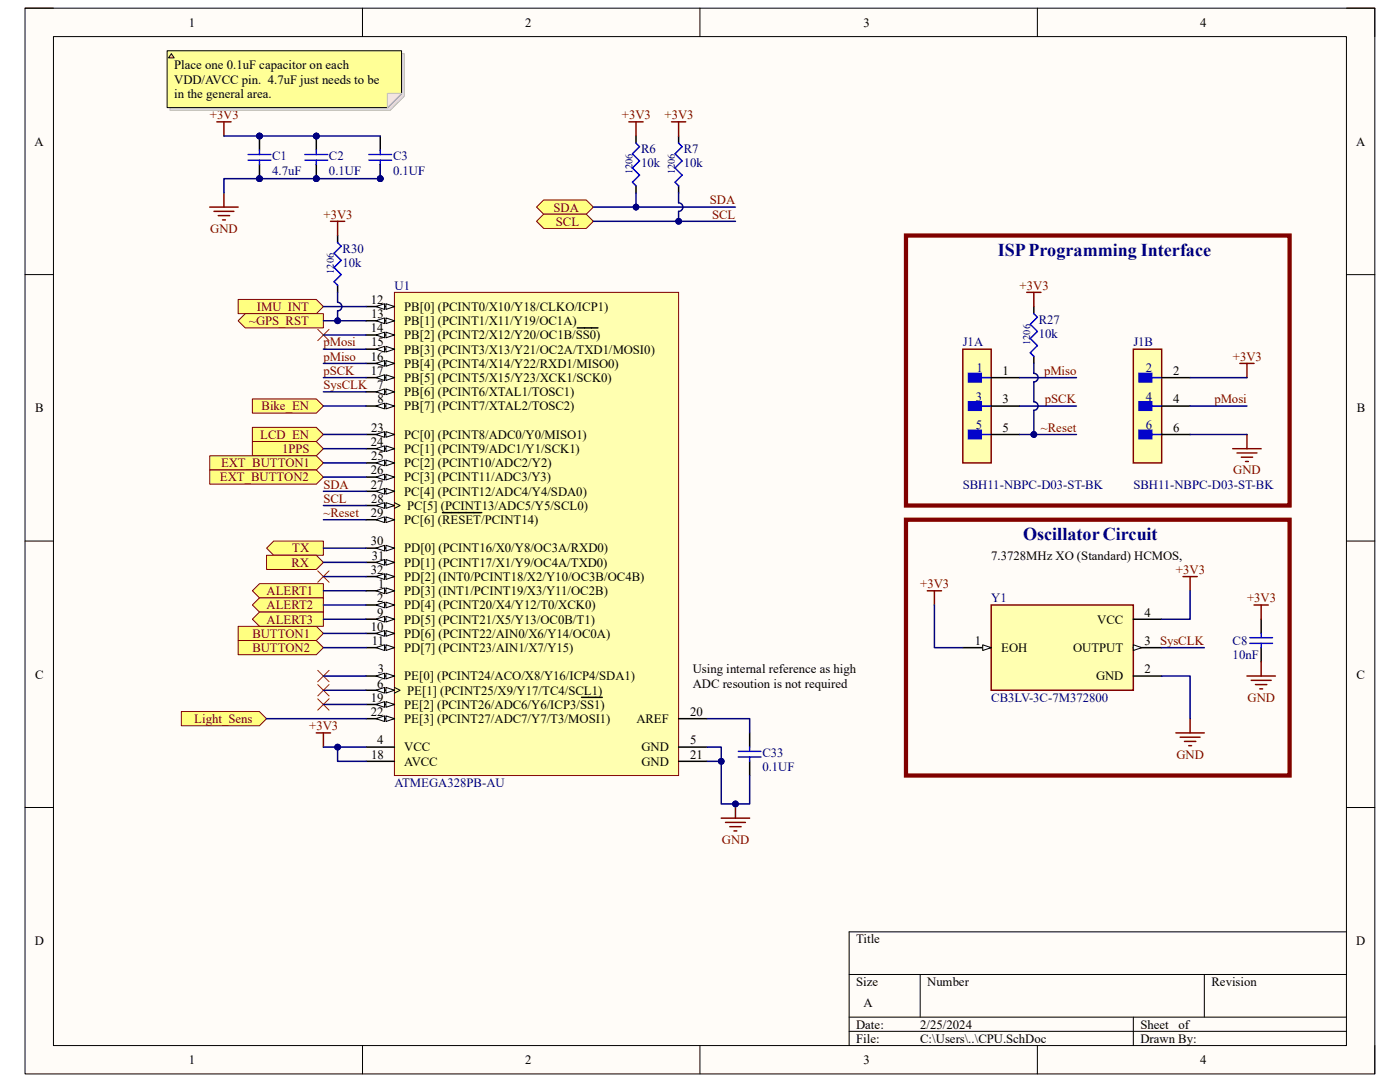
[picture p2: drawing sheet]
<svg xmlns="http://www.w3.org/2000/svg" width="279mm" height="216mm" viewBox="0 0 279 216" stroke-linecap="round" stroke-linejoin="round" font-family="sans-serif">
<path d="M5 1.6h269.4v212.7h-269.4z" fill-rule="evenodd" fill="#fffcf8"/>
<path d="M5 1.6h269.4v212.7h-269.4z" fill="none" stroke="#000" stroke-width=".2"/>
<path d="M10.7 7.3h258v201.3h-258z" fill-rule="evenodd" fill="#fffcf8"/>
<g fill="none" stroke="#000" stroke-width=".2">
<path d="M5 1.6h5.7M10.7 7.3h258v201.3h-258zM72.3 1.6v5.7M139.7 1.6v5.7M207 1.6v5.7M268.7 1.6h5.7v5.7M5 54.8h5.7M268.7 54.8h5.7M5 108h5.7M268.7 108h5.7M5 161.1h5.7M268.7 161.1h5.7"/>
<path d="M169.5 194.4h99.2M183.6 194.4v8.6M240.3 194.4v8.6M268.7 185.9h-99.2v22.7M72.3 208.6v5.7M139.7 208.6v5.7M169.5 203h99.2M169.5 205.8h99.2M207 208.6v5.7M226.2 203v5.6M274.4 208.6v5.7"/>
</g>
<path d="M43.3 24.3h2.8M44.7 24.3v2.8" fill="none" stroke="#800000" stroke-width=".3"/>
<circle cx="63.1" cy="35.7" r=".57" fill="#000080"/>
<circle cx="63.1" cy="35.7" r=".57" fill="none" stroke="#000080" stroke-width=".2"/>
<circle cx="63.1" cy="27.1" r=".57" fill="#000080"/>
<circle cx="63.1" cy="27.1" r=".57" fill="none" stroke="#000080" stroke-width=".2"/>
<path d="M63.1 32.8v2.9" fill="none" stroke="#000" stroke-width=".3"/>
<circle cx="63.1" cy="35.7" r=".57" fill="#000080"/>
<circle cx="63.1" cy="35.7" r=".57" fill="none" stroke="#000080" stroke-width=".2"/>
<path d="M63.1 27.1v2.9" fill="none" stroke="#000" stroke-width=".3"/>
<circle cx="63.1" cy="27.1" r=".57" fill="#000080"/>
<circle cx="63.1" cy="27.1" r=".57" fill="none" stroke="#000080" stroke-width=".2"/>
<path d="M60.9 32h4.5M60.9 30.8h4.5M63.1 30v.8M63.1 32v.8" fill="none" stroke="#0719ff" stroke-width=".3"/>
<circle cx="75.9" cy="35.7" r=".57" fill="#000080"/>
<circle cx="75.9" cy="35.7" r=".57" fill="none" stroke="#000080" stroke-width=".2"/>
<path d="M75.9 32.8v2.9" fill="none" stroke="#000" stroke-width=".3"/>
<circle cx="75.9" cy="35.7" r=".57" fill="#000080"/>
<circle cx="75.9" cy="35.7" r=".57" fill="none" stroke="#000080" stroke-width=".2"/>
<path d="M75.9 27.1v2.9" fill="none" stroke="#000" stroke-width=".3"/>
<path d="M73.6 32h4.6M73.6 30.8h4.6M75.9 30v.8M75.9 32v.8" fill="none" stroke="#0719ff" stroke-width=".3"/>
<circle cx="51.8" cy="35.7" r=".57" fill="#000080"/>
<circle cx="51.8" cy="35.7" r=".57" fill="none" stroke="#000080" stroke-width=".2"/>
<circle cx="51.8" cy="27.1" r=".57" fill="#000080"/>
<circle cx="51.8" cy="27.1" r=".57" fill="none" stroke="#000080" stroke-width=".2"/>
<path d="M51.8 32.8v2.9" fill="none" stroke="#000" stroke-width=".3"/>
<circle cx="51.8" cy="35.7" r=".57" fill="#000080"/>
<circle cx="51.8" cy="35.7" r=".57" fill="none" stroke="#000080" stroke-width=".2"/>
<path d="M51.8 27.1v2.9" fill="none" stroke="#000" stroke-width=".3"/>
<circle cx="51.8" cy="27.1" r=".57" fill="#000080"/>
<circle cx="51.8" cy="27.1" r=".57" fill="none" stroke="#000080" stroke-width=".2"/>
<path d="M49.5 32h4.5M49.5 30.8h4.5M51.8 30v.8M51.8 32v.8" fill="none" stroke="#0719ff" stroke-width=".3"/>
<path d="M44.7 38.5v2.8M41.9 41.3h5.6M42.7 42.2h4M43.6 43h2.2M44.4 43.9h.6" fill="none" stroke="#800000" stroke-width=".3"/>
<path d="M192.2 69.7h5.6v22.7h-5.6z" fill-rule="evenodd" fill="#ffffb0"/>
<path d="M192.2 69.7h5.6v22.7h-5.6z" fill="none" stroke="#800000" stroke-width=".3"/>
<path d="M193.3 74.5h2.5v1.7h-2.5z" fill-rule="evenodd" fill="#00f"/>
<path d="M193.3 74.5h2.5v1.7h-2.5zM195.8 75.4h2" fill="none" stroke="#00f" stroke-width=".3"/>
<path d="M193.3 80.2h2.5v1.7h-2.5z" fill-rule="evenodd" fill="#00f"/>
<path d="M193.3 80.2h2.5v1.7h-2.5zM195.8 81h2" fill="none" stroke="#00f" stroke-width=".3"/>
<path d="M193.3 85.8h2.5v1.7h-2.5z" fill-rule="evenodd" fill="#00f"/>
<path d="M193.3 85.8h2.5v1.7h-2.5zM195.8 86.7h2" fill="none" stroke="#00f" stroke-width=".3"/>
<path d="M197.8 75.4h5.7M197.8 81h5.7M197.8 86.7h5.7" fill="none" stroke="#000" stroke-width=".3"/>
<path d="M226.2 69.7h5.6v22.7h-5.6z" fill-rule="evenodd" fill="#ffffb0"/>
<path d="M226.2 69.7h5.6v22.7h-5.6z" fill="none" stroke="#800000" stroke-width=".3"/>
<path d="M227.3 74.5h2.6v1.7h-2.6z" fill-rule="evenodd" fill="#00f"/>
<path d="M227.3 74.5h2.6v1.7h-2.6zM229.9 75.4h1.9" fill="none" stroke="#00f" stroke-width=".3"/>
<path d="M227.3 80.2h2.6v1.7h-2.6z" fill-rule="evenodd" fill="#00f"/>
<path d="M227.3 80.2h2.6v1.7h-2.6zM229.9 81h1.9" fill="none" stroke="#00f" stroke-width=".3"/>
<path d="M227.3 85.8h2.6v1.7h-2.6z" fill-rule="evenodd" fill="#00f"/>
<path d="M227.3 85.8h2.6v1.7h-2.6zM229.9 86.7h1.9" fill="none" stroke="#00f" stroke-width=".3"/>
<path d="M231.8 75.4h5.7M231.8 81h5.7M231.8 86.7h5.7" fill="none" stroke="#000" stroke-width=".3"/>
<g fill="none" stroke="#800000" stroke-width=".3">
<path d="M247.4 72.5h2.9M248.9 72.5v2.9M246 89.5h5.7M246.9 90.4h3.9M247.7 91.2h2.3M248.6 92.1h.5M248.9 86.7v2.8M236.1 115.1h2.8M237.5 115.1v2.8M63.1 146.2h2.9M64.5 146.2v2.9M234.7 146.2h5.6"/>
<path d="M235.5 147.1h4M236.4 147.9h2.3M237.2 148.8h.6M237.5 143.4v2.8"/>
</g>
<path d="M180.8 47h76.6v53.9h-76.6zM180.8 103.7h76.6v51h-76.6z" fill="none" stroke="#800000" stroke-width=".85"/>
<path d="M197.8 120.7h28.4v17h-28.4z" fill-rule="evenodd" fill="#ffffb0"/>
<path d="M197.8 120.7h28.4v17h-28.4z" fill="none" stroke="#800000" stroke-width=".3"/>
<path d="M192.2 129.2h5.6" fill="none" stroke="#000" stroke-width=".3"/>
<path d="M196.1 128.7l1.7 .5-1.7 .6z" fill="#f8fcff"/>
<path d="M196.1 128.7l1.7 .5-1.7 .6z" fill="none" stroke="#000" stroke-width=".2"/>
<path d="M226.2 123.6h5.6M226.2 129.2h5.6" fill="none" stroke="#000" stroke-width=".3"/>
<path d="M226.2 128.7l1.7 .5-1.7 .6z" fill="#f8fcff"/>
<path d="M226.2 128.7l1.7 .5-1.7 .6z" fill="none" stroke="#000" stroke-width=".2"/>
<path d="M226.2 134.9h5.6M251.7 123.6v2.8M251.7 129.2v2.9" fill="none" stroke="#000" stroke-width=".3"/>
<path d="M185.1 117.9h2.8M186.5 117.9v2.8M248.9 134.9h5.6M249.7 135.8h4M250.3 120.7h2.8M250.6 136.6h2.2M251.4 137.5h.6M251.7 120.7v2.9M251.7 132.1v2.8" fill="none" stroke="#800000" stroke-width=".3"/>
<path d="M249.4 128.4h4.6M249.4 127.2h4.6M251.7 126.4v.8M251.7 128.4v.8" fill="none" stroke="#0719ff" stroke-width=".3"/>
<path d="M78.7 58.3h56.7v96.4h-56.7z" fill-rule="evenodd" fill="#ffffb0"/>
<path d="M78.7 58.3h56.7v96.4h-56.7z" fill="none" stroke="#800000" stroke-width=".2"/>
<path d="M73 61.2h5.7M73.1 151.9h5.6M135.4 143.4h5.7M135.4 151.9h5.7M135.4 149.1h5.7" fill="none" stroke="#000" stroke-width=".3"/>
<path d="M77 60.6l1.7 .6-1.7 .5z" fill="#f8fcff"/>
<path d="M77 60.6l1.7 .6-1.7 .5z" fill="none" stroke="#000" stroke-width=".2"/>
<path d="M75 61.2l1.7-.6v1.1z" fill="#f8fcff"/>
<path d="M75 61.2l1.7-.6v1.1z" fill="none" stroke="#000" stroke-width=".2"/>
<path d="M73 64h5.7" fill="none" stroke="#000" stroke-width=".3"/>
<path d="M77 63.4l1.7 .6-1.7 .6z" fill="#f8fcff"/>
<path d="M77 63.4l1.7 .6-1.7 .6z" fill="none" stroke="#000" stroke-width=".2"/>
<path d="M75 64l1.7-.6v1.2z" fill="#f8fcff"/>
<path d="M75 64l1.7-.6v1.2z" fill="none" stroke="#000" stroke-width=".2"/>
<path d="M73 66.8h5.7" fill="none" stroke="#000" stroke-width=".3"/>
<path d="M77 66.3l1.7 .5-1.7 .6z" fill="#f8fcff"/>
<path d="M77 66.3l1.7 .5-1.7 .6z" fill="none" stroke="#000" stroke-width=".2"/>
<path d="M75 66.8l1.7-.5v1.1z" fill="#f8fcff"/>
<path d="M75 66.8l1.7-.5v1.1z" fill="none" stroke="#000" stroke-width=".2"/>
<path d="M73 69.7h5.7M115.2 65.4h4.1" fill="none" stroke="#000" stroke-width=".3"/>
<path d="M77 69.1l1.7 .6-1.7 .5z" fill="#f8fcff"/>
<path d="M77 69.1l1.7 .6-1.7 .5z" fill="none" stroke="#000" stroke-width=".2"/>
<path d="M75 69.7l1.7-.6v1.1z" fill="#f8fcff"/>
<path d="M75 69.7l1.7-.6v1.1z" fill="none" stroke="#000" stroke-width=".2"/>
<path d="M73 72.5h5.7" fill="none" stroke="#000" stroke-width=".3"/>
<path d="M77 71.9l1.7 .6-1.7 .6z" fill="#f8fcff"/>
<path d="M77 71.9l1.7 .6-1.7 .6z" fill="none" stroke="#000" stroke-width=".2"/>
<path d="M75 72.5l1.7-.6v1.2z" fill="#f8fcff"/>
<path d="M75 72.5l1.7-.6v1.2z" fill="none" stroke="#000" stroke-width=".2"/>
<path d="M73 75.4h5.7" fill="none" stroke="#000" stroke-width=".3"/>
<path d="M77 74.8l1.7 .6-1.7 .5z" fill="#f8fcff"/>
<path d="M77 74.8l1.7 .6-1.7 .5z" fill="none" stroke="#000" stroke-width=".2"/>
<path d="M75 75.4l1.7-.6v1.1z" fill="#f8fcff"/>
<path d="M75 75.4l1.7-.6v1.1z" fill="none" stroke="#000" stroke-width=".2"/>
<path d="M73 78.2h5.7" fill="none" stroke="#000" stroke-width=".3"/>
<path d="M77 77.6l1.7 .6-1.7 .6z" fill="#f8fcff"/>
<path d="M77 77.6l1.7 .6-1.7 .6z" fill="none" stroke="#000" stroke-width=".2"/>
<path d="M75 78.2l1.7-.6v1.2z" fill="#f8fcff"/>
<path d="M75 78.2l1.7-.6v1.2z" fill="none" stroke="#000" stroke-width=".2"/>
<path d="M73 81h5.7" fill="none" stroke="#000" stroke-width=".3"/>
<path d="M77 80.5l1.7 .5-1.7 .6z" fill="#f8fcff"/>
<path d="M77 80.5l1.7 .5-1.7 .6z" fill="none" stroke="#000" stroke-width=".2"/>
<path d="M75 81l1.7-.5v1.1z" fill="#f8fcff"/>
<path d="M75 81l1.7-.5v1.1z" fill="none" stroke="#000" stroke-width=".2"/>
<path d="M73.1 86.7h5.6" fill="none" stroke="#000" stroke-width=".3"/>
<path d="M77 86.1l1.7 .6-1.7 .6z" fill="#f8fcff"/>
<path d="M77 86.1l1.7 .6-1.7 .6z" fill="none" stroke="#000" stroke-width=".2"/>
<path d="M75 86.7l1.7-.6v1.2z" fill="#f8fcff"/>
<path d="M75 86.7l1.7-.6v1.2z" fill="none" stroke="#000" stroke-width=".2"/>
<path d="M73.1 89.5h5.6" fill="none" stroke="#000" stroke-width=".3"/>
<path d="M77 89l1.7 .5-1.7 .6z" fill="#f8fcff"/>
<path d="M77 89l1.7 .5-1.7 .6z" fill="none" stroke="#000" stroke-width=".2"/>
<path d="M75 89.5l1.7-.5v1.1z" fill="#f8fcff"/>
<path d="M75 89.5l1.7-.5v1.1z" fill="none" stroke="#000" stroke-width=".2"/>
<path d="M73.1 92.4h5.6" fill="none" stroke="#000" stroke-width=".3"/>
<path d="M77 91.8l1.7 .6-1.7 .5z" fill="#f8fcff"/>
<path d="M77 91.8l1.7 .6-1.7 .5z" fill="none" stroke="#000" stroke-width=".2"/>
<path d="M75 92.4l1.7-.6v1.1z" fill="#f8fcff"/>
<path d="M75 92.4l1.7-.6v1.1z" fill="none" stroke="#000" stroke-width=".2"/>
<path d="M73.1 95.2h5.6" fill="none" stroke="#000" stroke-width=".3"/>
<path d="M77 94.6l1.7 .6-1.7 .6z" fill="#f8fcff"/>
<path d="M77 94.6l1.7 .6-1.7 .6z" fill="none" stroke="#000" stroke-width=".2"/>
<path d="M75 95.2l1.7-.6v1.2z" fill="#f8fcff"/>
<path d="M75 95.2l1.7-.6v1.2z" fill="none" stroke="#000" stroke-width=".2"/>
<path d="M73.1 98h5.6" fill="none" stroke="#000" stroke-width=".3"/>
<path d="M77 97.5l1.7 .5-1.7 .6z" fill="#f8fcff"/>
<path d="M77 97.5l1.7 .5-1.7 .6z" fill="none" stroke="#000" stroke-width=".2"/>
<path d="M75 98l1.7-.5v1.1z" fill="#f8fcff"/>
<path d="M75 98l1.7-.5v1.1z" fill="none" stroke="#000" stroke-width=".2"/>
<path d="M73.1 100.9h5.6" fill="none" stroke="#000" stroke-width=".3"/>
<path d="M77 100.3l1.7 .6-1.7 .5z" fill="#f8fcff"/>
<path d="M77 100.3l1.7 .6-1.7 .5z" fill="none" stroke="#000" stroke-width=".2"/>
<path d="M75 100.9l1.7-.6v1.1z" fill="#f8fcff"/>
<path d="M75 100.9l1.7-.6v1.1zM78.7 100.3l1.2 .6-1.2 .5" fill="none" stroke="#000" stroke-width=".2"/>
<path d="M73.1 103.7h5.6" fill="none" stroke="#000" stroke-width=".3"/>
<path d="M77 103.1l1.7 .6-1.7 .6z" fill="#f8fcff"/>
<path d="M77 103.1l1.7 .6-1.7 .6z" fill="none" stroke="#000" stroke-width=".2"/>
<path d="M75 103.7l1.7-.6v1.2z" fill="#f8fcff"/>
<path d="M75 103.7l1.7-.6v1.2z" fill="none" stroke="#000" stroke-width=".2"/>
<path d="M73.1 109.4h5.6M88.3 102.3h7.8" fill="none" stroke="#000" stroke-width=".3"/>
<path d="M77 108.8l1.7 .6-1.7 .5z" fill="#f8fcff"/>
<path d="M77 108.8l1.7 .6-1.7 .5z" fill="none" stroke="#000" stroke-width=".2"/>
<path d="M75 109.4l1.7-.6v1.1z" fill="#f8fcff"/>
<path d="M75 109.4l1.7-.6v1.1z" fill="none" stroke="#000" stroke-width=".2"/>
<path d="M73.1 112.2h5.6" fill="none" stroke="#000" stroke-width=".3"/>
<path d="M77 111.6l1.7 .6-1.7 .6z" fill="#f8fcff"/>
<path d="M77 111.6l1.7 .6-1.7 .6z" fill="none" stroke="#000" stroke-width=".2"/>
<path d="M75 112.2l1.7-.6v1.2z" fill="#f8fcff"/>
<path d="M75 112.2l1.7-.6v1.2z" fill="none" stroke="#000" stroke-width=".2"/>
<path d="M73.1 115.1h5.6" fill="none" stroke="#000" stroke-width=".3"/>
<path d="M77 114.5l1.7 .6-1.7 .5z" fill="#f8fcff"/>
<path d="M77 114.5l1.7 .6-1.7 .5z" fill="none" stroke="#000" stroke-width=".2"/>
<path d="M75 115.1l1.7-.6v1.1z" fill="#f8fcff"/>
<path d="M75 115.1l1.7-.6v1.1z" fill="none" stroke="#000" stroke-width=".2"/>
<path d="M73.1 117.9h5.6" fill="none" stroke="#000" stroke-width=".3"/>
<path d="M77 117.3l1.7 .6-1.7 .6z" fill="#f8fcff"/>
<path d="M77 117.3l1.7 .6-1.7 .6z" fill="none" stroke="#000" stroke-width=".2"/>
<path d="M75 117.9l1.7-.6v1.2z" fill="#f8fcff"/>
<path d="M75 117.9l1.7-.6v1.2z" fill="none" stroke="#000" stroke-width=".2"/>
<path d="M73.1 120.7h5.6" fill="none" stroke="#000" stroke-width=".3"/>
<path d="M77 120.2l1.7 .5-1.7 .6z" fill="#f8fcff"/>
<path d="M77 120.2l1.7 .5-1.7 .6z" fill="none" stroke="#000" stroke-width=".2"/>
<path d="M75 120.7l1.7-.5v1.1z" fill="#f8fcff"/>
<path d="M75 120.7l1.7-.5v1.1z" fill="none" stroke="#000" stroke-width=".2"/>
<path d="M73.1 123.6h5.6" fill="none" stroke="#000" stroke-width=".3"/>
<path d="M77 123l1.7 .6-1.7 .5z" fill="#f8fcff"/>
<path d="M77 123l1.7 .6-1.7 .5z" fill="none" stroke="#000" stroke-width=".2"/>
<path d="M75 123.6l1.7-.6v1.1z" fill="#f8fcff"/>
<path d="M75 123.6l1.7-.6v1.1z" fill="none" stroke="#000" stroke-width=".2"/>
<path d="M73.1 126.4h5.6" fill="none" stroke="#000" stroke-width=".3"/>
<path d="M77 125.8l1.7 .6-1.7 .6z" fill="#f8fcff"/>
<path d="M77 125.8l1.7 .6-1.7 .6z" fill="none" stroke="#000" stroke-width=".2"/>
<path d="M75 126.4l1.7-.6v1.2z" fill="#f8fcff"/>
<path d="M75 126.4l1.7-.6v1.2z" fill="none" stroke="#000" stroke-width=".2"/>
<path d="M73.1 129.2h5.6" fill="none" stroke="#000" stroke-width=".3"/>
<path d="M77 128.7l1.7 .5-1.7 .6z" fill="#f8fcff"/>
<path d="M77 128.7l1.7 .5-1.7 .6z" fill="none" stroke="#000" stroke-width=".2"/>
<path d="M75 129.2l1.7-.5v1.1z" fill="#f8fcff"/>
<path d="M75 129.2l1.7-.5v1.1z" fill="none" stroke="#000" stroke-width=".2"/>
<path d="M73.1 134.9h5.6" fill="none" stroke="#000" stroke-width=".3"/>
<path d="M77 134.3l1.7 .6-1.7 .6z" fill="#f8fcff"/>
<path d="M77 134.3l1.7 .6-1.7 .6z" fill="none" stroke="#000" stroke-width=".2"/>
<path d="M75 134.9l1.7-.6v1.2z" fill="#f8fcff"/>
<path d="M75 134.9l1.7-.6v1.2z" fill="none" stroke="#000" stroke-width=".2"/>
<path d="M73.1 137.7h5.6" fill="none" stroke="#000" stroke-width=".3"/>
<path d="M77 137.2l1.7 .5-1.7 .6z" fill="#f8fcff"/>
<path d="M77 137.2l1.7 .5-1.7 .6z" fill="none" stroke="#000" stroke-width=".2"/>
<path d="M75 137.7l1.7-.5v1.1z" fill="#f8fcff"/>
<path d="M75 137.7l1.7-.5v1.1zM78.7 137.2l1.2 .5-1.2 .6" fill="none" stroke="#000" stroke-width=".2"/>
<path d="M73.1 140.6h5.6" fill="none" stroke="#000" stroke-width=".3"/>
<path d="M77 140l1.7 .6-1.7 .5z" fill="#f8fcff"/>
<path d="M77 140l1.7 .6-1.7 .5z" fill="none" stroke="#000" stroke-width=".2"/>
<path d="M75 140.6l1.7-.6v1.1z" fill="#f8fcff"/>
<path d="M75 140.6l1.7-.6v1.1z" fill="none" stroke="#000" stroke-width=".2"/>
<path d="M116.1 139.1h4.1M73.1 143.4h5.6" fill="none" stroke="#000" stroke-width=".3"/>
<path d="M77 142.8l1.7 .6-1.7 .6z" fill="#f8fcff"/>
<path d="M77 142.8l1.7 .6-1.7 .6z" fill="none" stroke="#000" stroke-width=".2"/>
<path d="M75 143.4l1.7-.6v1.2z" fill="#f8fcff"/>
<path d="M75 143.4l1.7-.6v1.2z" fill="none" stroke="#000" stroke-width=".2"/>
<path d="M73.1 149.1h5.6" fill="none" stroke="#000" stroke-width=".3"/>
<path d="M36.2 142h15.6l1.4 1.4-1.4 1.4h-15.6z" fill-rule="evenodd" fill="#ffff80"/>
<path d="M36.2 142h15.6l1.4 1.4-1.4 1.4h-15.6z" fill="none" stroke="#800000" stroke-width=".2"/>
<path d="M107.1 41.3l1.4-1.4h8.5l1.4 1.4-1.4 1.4h-8.5z" fill-rule="evenodd" fill="#ffff80"/>
<path d="M107.1 41.3l1.4-1.4h8.5l1.4 1.4-1.4 1.4h-8.5z" fill="none" stroke="#800000" stroke-width=".2"/>
<path d="M108.5 42.7h8.5l1.4 1.5-1.4 1.4h-8.5l-1.4-1.4z" fill-rule="evenodd" fill="#ffff80"/>
<path d="M108.5 42.7h8.5l1.4 1.5-1.4 1.4h-8.5l-1.4-1.4z" fill="none" stroke="#800000" stroke-width=".2"/>
<path d="M126.9 27.1v1.5M126.9 37.1v1.4M135.4 27.1v1.5M135.4 37.1v1.4" fill="none" stroke="#000" stroke-width=".3"/>
<path d="M126.9 28.6l.7 .7-1.4 1.4 1.4 1.4-1.4 1.4 1.4 1.4-1.4 1.5 .7 .7M135.4 28.6l.7 .7-1.4 1.4 1.4 1.4-1.4 1.4 1.4 1.4-1.4 1.5 .7 .7" fill="none" stroke="#0719ff" stroke-width=".3"/>
<path d="M125.5 24.3h2.8M126.9 24.3v2.8M134 24.3h2.8M135.4 24.3v2.8" fill="none" stroke="#800000" stroke-width=".3"/>
<path d="M47.5 59.8h15.6l1.4 1.4-1.4 1.4h-15.6z" fill-rule="evenodd" fill="#ffff80"/>
<path d="M47.5 59.8h15.6l1.4 1.4-1.4 1.4h-15.6z" fill="none" stroke="#800000" stroke-width=".2"/>
<path d="M50.4 79.6h12.7l1.4 1.4-1.4 1.4h-12.7z" fill-rule="evenodd" fill="#ffff80"/>
<path d="M50.4 79.6h12.7l1.4 1.4-1.4 1.4h-12.7z" fill="none" stroke="#800000" stroke-width=".2"/>
<path d="M50.4 85.3h12.7l1.4 1.4-1.4 1.4h-12.7z" fill-rule="evenodd" fill="#ffff80"/>
<path d="M50.4 85.3h12.7l1.4 1.4-1.4 1.4h-12.7z" fill="none" stroke="#800000" stroke-width=".2"/>
<path d="M50.4 88.1h12.7l1.4 1.4-1.4 1.4h-12.7z" fill-rule="evenodd" fill="#ffff80"/>
<path d="M50.4 88.1h12.7l1.4 1.4-1.4 1.4h-12.7z" fill="none" stroke="#800000" stroke-width=".2"/>
<path d="M41.9 90.9h21.2l1.4 1.5-1.4 1.4h-21.2z" fill-rule="evenodd" fill="#ffff80"/>
<path d="M41.9 90.9h21.2l1.4 1.5-1.4 1.4h-21.2z" fill="none" stroke="#800000" stroke-width=".2"/>
<path d="M41.9 93.8h21.2l1.4 1.4-1.4 1.4h-21.2z" fill-rule="evenodd" fill="#ffff80"/>
<path d="M41.9 93.8h21.2l1.4 1.4-1.4 1.4h-21.2z" fill="none" stroke="#800000" stroke-width=".2"/>
<path d="M51.8 116.5h12.7v2.8h-12.7l-1.4-1.4z" fill-rule="evenodd" fill="#ffff80"/>
<path d="M51.8 116.5h12.7v2.8h-12.7l-1.4-1.4z" fill="none" stroke="#800000" stroke-width=".2"/>
<path d="M51.8 119.3h12.7v2.8h-12.7l-1.4-1.4z" fill-rule="evenodd" fill="#ffff80"/>
<path d="M51.8 119.3h12.7v2.8h-12.7l-1.4-1.4z" fill="none" stroke="#800000" stroke-width=".2"/>
<path d="M63.4 65.7l2.3 2.3M65.7 65.7l-2.3 2.3M63.4 136.6l2.3 2.3M63.4 139.4l2.3 2.3M65.7 136.6l-2.3 2.3M65.7 139.4l-2.3 2.3" fill="none" stroke="#f00" stroke-width=".2"/>
<path d="M47.5 127.8h15.6l1.4 1.4-1.4 1.4h-15.6z" fill-rule="evenodd" fill="#ffff80"/>
<path d="M47.5 127.8h15.6l1.4 1.4-1.4 1.4h-15.6z" fill="none" stroke="#800000" stroke-width=".2"/>
<path d="M47.5 125h15.6l1.4 1.4-1.4 1.4h-15.6z" fill-rule="evenodd" fill="#ffff80"/>
<path d="M47.5 125h15.6l1.4 1.4-1.4 1.4h-15.6z" fill="none" stroke="#800000" stroke-width=".2"/>
<path d="M51.8 122.1h12.7v2.9h-12.7l-1.4-1.4z" fill-rule="evenodd" fill="#ffff80"/>
<path d="M51.8 122.1h12.7v2.9h-12.7l-1.4-1.4z" fill="none" stroke="#800000" stroke-width=".2"/>
<path d="M63.4 113.9l2.3 2.3M65.7 113.9l-2.3 2.3" fill="none" stroke="#f00" stroke-width=".2"/>
<path d="M206.3 61.2v1.4M206.3 71.1v1.4" fill="none" stroke="#000" stroke-width=".3"/>
<path d="M206.3 62.6l.7 .7-1.4 1.4 1.4 1.4-1.4 1.5 1.4 1.4-1.4 1.4 .7 .7" fill="none" stroke="#0719ff" stroke-width=".3"/>
<path d="M204.9 58.3h2.8M206.3 58.3v2.9" fill="none" stroke="#800000" stroke-width=".3"/>
<path d="M53.2 109.4l1.4-1.4h9.9v2.8h-9.9z" fill-rule="evenodd" fill="#ffff80"/>
<path d="M53.2 109.4l1.4-1.4h9.9v2.8h-9.9z" fill="none" stroke="#800000" stroke-width=".2"/>
<path d="M53.2 110.8h9.9l1.4 1.4-1.4 1.4h-9.9z" fill-rule="evenodd" fill="#ffff80"/>
<path d="M53.2 110.8h9.9l1.4 1.4-1.4 1.4h-9.9z" fill="none" stroke="#800000" stroke-width=".2"/>
<path d="M63.4 133.8l2.3 2.2M65.7 133.8l-2.3 2.2" fill="none" stroke="#f00" stroke-width=".2"/>
<path d="M149.6 146.2v2.9M149.6 151.9v2.8" fill="none" stroke="#000" stroke-width=".3"/>
<path d="M147.3 151.1h4.6M147.3 149.9h4.6M149.6 149.1v.8M149.6 151.1v.8" fill="none" stroke="#0719ff" stroke-width=".3"/>
<path d="M143.9 163.3h5.7M144.8 164.1h4M145.6 165h2.3M146.5 165.8h.6M146.8 160.4v2.9" fill="none" stroke="#800000" stroke-width=".3"/>
<circle cx="146.8" cy="160.4" r=".57" fill="#000080"/>
<circle cx="146.8" cy="160.4" r=".57" fill="none" stroke="#000080" stroke-width=".2"/>
<path d="M48.9 62.6h15.6v2.8h-15.6l-1.4-1.4z" fill-rule="evenodd" fill="#ffff80"/>
<path d="M48.9 62.6h15.6v2.8h-15.6l-1.4-1.4z" fill="none" stroke="#800000" stroke-width=".2"/>
<path d="M67.4 47v1.4M67.4 56.9v1.4" fill="none" stroke="#000" stroke-width=".3"/>
<path d="M67.4 48.4l.7 .7-1.4 1.4 1.4 1.5-1.4 1.4 1.4 1.4-1.4 1.4 .7 .7" fill="none" stroke="#0719ff" stroke-width=".3"/>
<path d="M66 44.2h2.8M67.4 44.2v2.8" fill="none" stroke="#800000" stroke-width=".3"/>
<path d="M75.9 32.8v2.9h-31.2v2.8" fill="none" stroke="#000080" stroke-width=".3"/>
<circle cx="51.8" cy="35.7" r=".57" fill="#000080"/>
<circle cx="51.8" cy="35.7" r=".57" fill="none" stroke="#000080" stroke-width=".2"/>
<circle cx="63.1" cy="35.7" r=".57" fill="#000080"/>
<circle cx="63.1" cy="35.7" r=".57" fill="none" stroke="#000080" stroke-width=".2"/>
<circle cx="75.9" cy="35.7" r=".57" fill="#000080"/>
<circle cx="75.9" cy="35.7" r=".57" fill="none" stroke="#000080" stroke-width=".2"/>
<path d="M44.7 27.1h31.2M64.5 72.5h8.5M64.5 69.7h8.5M64.5 98h8.6M64.5 109.4h8.6M64.5 112.2h8.6M64.5 100.9h8.6" fill="none" stroke="#000080" stroke-width=".3"/>
<circle cx="63.1" cy="27.1" r=".57" fill="#000080"/>
<circle cx="63.1" cy="27.1" r=".57" fill="none" stroke="#000080" stroke-width=".2"/>
<circle cx="51.8" cy="27.1" r=".57" fill="#000080"/>
<circle cx="51.8" cy="27.1" r=".57" fill="none" stroke="#000080" stroke-width=".2"/>
<path d="M203.5 86.7h11.3M203.5 81h11.3" fill="none" stroke="#000080" stroke-width=".3"/>
<circle cx="206.3" cy="86.7" r=".57" fill="#000080"/>
<circle cx="206.3" cy="86.7" r=".57" fill="none" stroke="#000080" stroke-width=".2"/>
<path d="M64.5 75.4h8.5M64.5 78.2h8.5M203.5 75.4h11.3M237.5 75.4h11.4M237.5 81h11.4M237.5 86.7h11.4M231.8 134.9h5.7v8.5M141.1 151.9h2.8" fill="none" stroke="#000080" stroke-width=".3"/>
<circle cx="143.9" cy="151.9" r=".57" fill="#000080"/>
<circle cx="143.9" cy="151.9" r=".57" fill="none" stroke="#000080" stroke-width=".2"/>
<path d="M67.4 149.1h5.7" fill="none" stroke="#000080" stroke-width=".3"/>
<circle cx="67.4" cy="149.1" r=".57" fill="#000080"/>
<circle cx="67.4" cy="149.1" r=".57" fill="none" stroke="#000080" stroke-width=".2"/>
<path d="M64.5 103.7h8.6M237.5 117.9v5.7h-5.7M186.5 120.7v8.5h5.7M231.8 129.2h8.5M64.5 149.1h2.9v2.8h5.7" fill="none" stroke="#000080" stroke-width=".3"/>
<circle cx="67.4" cy="149.1" r=".57" fill="#000080"/>
<circle cx="67.4" cy="149.1" r=".57" fill="none" stroke="#000080" stroke-width=".2"/>
<path d="M118.4 41.3h28.4M53.2 143.4h19.9" fill="none" stroke="#000080" stroke-width=".3"/>
<circle cx="126.9" cy="41.3" r=".57" fill="#000080"/>
<circle cx="126.9" cy="41.3" r=".57" fill="none" stroke="#000080" stroke-width=".2"/>
<path d="M118.4 44.2h28.4" fill="none" stroke="#000080" stroke-width=".3"/>
<circle cx="135.4" cy="44.2" r=".57" fill="#000080"/>
<circle cx="135.4" cy="44.2" r=".57" fill="none" stroke="#000080" stroke-width=".2"/>
<path d="M126.9 38.5v2.8" fill="none" stroke="#000080" stroke-width=".3"/>
<circle cx="126.9" cy="41.3" r=".57" fill="#000080"/>
<circle cx="126.9" cy="41.3" r=".57" fill="none" stroke="#000080" stroke-width=".2"/>
<path d="M135.4 38.5v2a.85 .85 0 0 1 .9 .8 .85 .85 0 0 1-.9 .9v2" fill="none" stroke="#000080" stroke-width=".3"/>
<circle cx="135.4" cy="44.2" r=".57" fill="#000080"/>
<circle cx="135.4" cy="44.2" r=".57" fill="none" stroke="#000080" stroke-width=".2"/>
<g fill="none" stroke="#000080" stroke-width=".3">
<path d="M64.5 61.2h8.5M64.5 66.8h8.5M206.3 72.5v2a.85 .85 0 0 1 .9 .9 .85 .85 0 0 1-.9 .8v4a.85 .85 0 0 1 .9 .8 .85 .85 0 0 1-.9 .9v4.8M64.5 81h8.5M64.5 86.7h8.6M64.5 89.5h8.6M64.5 92.4h8.6M64.5 95.2h8.6M64.5 117.9h8.6M64.5 115.1h8.6M64.5 120.7h8.6M64.5 123.6h8.6"/>
<path d="M64.5 126.4h8.6M64.5 129.2h8.6M64.5 137.7h8.6M64.5 140.6h8.6"/>
</g>
<circle cx="206.3" cy="86.7" r=".57" fill="#000080"/>
<circle cx="206.3" cy="86.7" r=".57" fill="none" stroke="#000080" stroke-width=".2"/>
<path d="M64.5 134.9h8.6M141.1 143.4h8.5v2.8M141.1 149.1h2.8v11.3h5.7v-5.7" fill="none" stroke="#000080" stroke-width=".3"/>
<circle cx="146.8" cy="160.4" r=".57" fill="#000080"/>
<circle cx="146.8" cy="160.4" r=".57" fill="none" stroke="#000080" stroke-width=".2"/>
<circle cx="143.9" cy="151.9" r=".57" fill="#000080"/>
<circle cx="143.9" cy="151.9" r=".57" fill="none" stroke="#000080" stroke-width=".2"/>
<path d="M67.4 58.3v2a.85 .85 0 0 1 .8 .9 .85 .85 0 0 1-.8 .8v2" fill="none" stroke="#000080" stroke-width=".3"/>
<circle cx="67.4" cy="64" r=".57" fill="#000080"/>
<circle cx="67.4" cy="64" r=".57" fill="none" stroke="#000080" stroke-width=".2"/>
<path d="M64.5 64h8.5" fill="none" stroke="#000080" stroke-width=".3"/>
<circle cx="67.4" cy="64" r=".57" fill="#000080"/>
<circle cx="67.4" cy="64" r=".57" fill="none" stroke="#000080" stroke-width=".2"/>
<path d="M33.9 10.7h46.8v8.5l-2.8 2.8h-44z" fill-rule="evenodd" fill="#e0ddd7"/>
<path d="M33.9 10.7h46.8v8.5l-2.8 2.8h-44z" fill="none" stroke="#bfbdba" stroke-width=".2"/>
<path d="M33.4 10.1h46.7v8.5l-2.8 2.9h-43.9z" fill-rule="evenodd" fill="#ffff96"/>
<path d="M33.4 10.1h46.7v8.5l-2.8 2.9h-43.9z" fill="none" stroke="#000" stroke-width=".2"/>
<path d="M77.3 18.6h2.8l-2.8 2.9z" fill="#f2f0d8"/>
<path d="M77.3 18.6h2.8l-2.8 2.9z" fill="none" stroke="#bfbdba" stroke-width=".2"/>
<path d="M34.2 10.7l.6 .8h-1.2z" fill="#ffcc78"/>
<path d="M34.2 10.7l.6 .8h-1.2z" fill="none" stroke="#300" stroke-width=".2"/>
<g font-size="3.6" fill="#000080">
<text x="199.1" y="51.1">ISP Programming Interface</text>
<text x="204.2" y="107.7">Oscillator Circuit</text>
</g>
<g font-size="2.5">
<text x="37.7" y="5.3">1</text>
<text x="104.8" y="5.3">2</text>
<text x="172.3" y="5.3">3</text>
<text x="239.5" y="5.3">4</text>
<text x="34.8" y="13.8">Place one 0.1uF capacitor on each</text>
<text x="34.8" y="16.7">VDD/AVCC pin. 4.7uF just needs to be</text>
<text x="34.8" y="19.5">in the general area.</text>
<text x="6.9" y="29.1">A</text>
<text x="270.6" y="29.1">A</text>
<text x="74" y="60.6">12</text>
<text x="74.1" y="63.5">13</text>
<text x="80.7" y="62.1">PB[0] (PCINT0/X10/Y18/CLKO/ICP1)</text>
<text x="80.7" y="64.9">PB[1] (PCINT1/X11/Y19/OC1A)</text>
<text x="74" y="66.3">14</text>
<text x="74" y="72">16</text>
<text x="74" y="69.1">15</text>
<text x="80.7" y="67.7">PB[2] (PCINT2/X12/Y20/OC1B/SS0)</text>
<text x="80.7" y="70.6">PB[3] (PCINT3/X13/Y21/OC2A/TXD1/MOSI0)</text>
<text x="74" y="74.8">17</text>
<text x="75.3" y="77.6">7</text>
<text x="80.7" y="73.4">PB[4] (PCINT4/X14/Y22/RXD1/MISO0)</text>
<text x="80.7" y="76.2">PB[5] (PCINT5/X15/Y23/XCK1/SCK0)</text>
<text x="200.1" y="74.8">1</text>
<text x="234.1" y="74.8">2</text>
<text x="7" y="82.3">B</text>
<text x="75.3" y="80.5">8</text>
<text x="80.7" y="79">PB[6] (PCINT6/XTAL1/TOSC1)</text>
<text x="80.7" y="81.9">PB[7] (PCINT7/XTAL2/TOSC2)</text>
<text x="200.1" y="80.5">3</text>
<text x="234.1" y="80.5">4</text>
<text x="270.8" y="82.3">B</text>
<text x="74" y="89">24</text>
<text x="74.1" y="86.1">23</text>
<text x="80.7" y="87.5">PC[0] (PCINT8/ADC0/Y0/MISO1)</text>
<text x="200.1" y="86.1">5</text>
<text x="234.1" y="86.1">6</text>
<text x="74" y="94.7">26</text>
<text x="74" y="91.8">25</text>
<text x="80.7" y="90.4">PC[1] (PCINT9/ADC1/Y1/SCK1)</text>
<text x="80.7" y="93.2">PC[2] (PCINT10/ADC2/Y2)</text>
<text x="74" y="97.5">27</text>
<text x="74" y="100.3">28</text>
<text x="80.7" y="96.1">PC[3] (PCINT11/ADC3/Y3)</text>
<text x="80.7" y="98.9">PC[4] (PCINT12/ADC4/Y4/SDA0)</text>
<text x="81.3" y="101.7">PC[5] (PCINT13/ADC5/Y5/SCL0)</text>
<text x="74" y="103.2">29</text>
<text x="80.7" y="104.6">PC[6] (RESET/PCINT14)</text>
<text x="74" y="108.8">30</text>
<text x="74.2" y="111.7">31</text>
<text x="80.7" y="110.2">PD[0] (PCINT16/X0/Y8/OC3A/RXD0)</text>
<text x="80.7" y="113.1">PD[1] (PCINT17/X1/Y9/OC4A/TXD0)</text>
<text x="197.8" y="111.7">7.3728MHz XO (Standard) HCMOS,</text>
<text x="74" y="114.5">32</text>
<text x="75.5" y="117.3">1</text>
<text x="80.7" y="115.9">PD[2] (INT0/PCINT18/X2/Y10/OC3B/OC4B)</text>
<text x="80.7" y="118.7">PD[3] (INT1/PCINT19/X3/Y11/OC2B)</text>
<text x="74" y="125.9">10</text>
<text x="75.3" y="120.2">2</text>
<text x="75.3" y="123">9</text>
<text x="80.7" y="121.6">PD[4] (PCINT20/X4/Y12/T0/XCK0)</text>
<text x="80.7" y="124.4">PD[5] (PCINT21/X5/Y13/OC0B/T1)</text>
<text x="219" y="124.4">VCC</text>
<text x="228.4" y="123">4</text>
<text x="74.2" y="128.7">11</text>
<text x="80.7" y="127.3">PD[6] (PCINT22/AIN0/X6/Y14/OC0A)</text>
<text x="80.7" y="130.1">PD[7] (PCINT23/AIN1/X7/Y15)</text>
<text x="194.6" y="128.7">1</text>
<text x="199.8" y="130.1">EOH</text>
<text x="214.2" y="130.1">OUTPUT</text>
<text x="228.4" y="128.7">3</text>
<text x="7" y="135.4">C</text>
<text x="75.3" y="137.2">6</text>
<text x="75.4" y="134.4">3</text>
<text x="80.7" y="135.8">PE[0] (PCINT24/ACO/X8/Y16/ICP4/SDA1)</text>
<text x="138.3" y="134.4">Using internal reference as high</text>
<text x="138.3" y="137.2">ADC resoution is not required</text>
<text x="218.7" y="135.8">GND</text>
<text x="228.4" y="134.4">2</text>
<text x="270.7" y="135.4">C</text>
<text x="74" y="140">19</text>
<text x="74" y="142.9">22</text>
<text x="80.7" y="141.4">PE[2] (PCINT26/ADC6/Y6/ICP3/SS1)</text>
<text x="81.3" y="138.6">PE[1] (PCINT25/X9/Y17/TC4/SCL1)</text>
<text x="137.7" y="142.9">20</text>
<text x="75.3" y="148.5">4</text>
<text x="80.7" y="144.3">PE[3] (PCINT27/ADC7/Y7/T3/MOSI1)</text>
<text x="80.7" y="149.9">VCC</text>
<text x="127" y="144.3">AREF</text>
<text x="128" y="149.9">GND</text>
<text x="137.7" y="148.5">5</text>
<text x="74" y="151.4">18</text>
<text x="80.7" y="152.8">AVCC</text>
<text x="128" y="152.8">GND</text>
<text x="137.7" y="151.4">21</text>
<text x="6.9" y="188.6">D</text>
<text x="170.9" y="188.2">Title</text>
<text x="270.7" y="188.6">D</text>
<text x="170.9" y="196.7">Size</text>
<text x="185" y="196.7">Number</text>
<text x="241.8" y="196.7">Revision</text>
<text x="172.3" y="201">A</text>
<text x="170.9" y="205.2">Date:</text>
<text x="170.9" y="208.1">File:</text>
<text x="183.6" y="205.2">2/25/2024</text>
<text x="183.7" y="208.1">C:\Users\..\CPU.SchDoc</text>
<text x="227.6" y="205.2">Sheet</text>
<text x="227.6" y="208.1">Drawn By:</text>
<text x="235.2" y="205.2">of</text>
<text x="37.7" y="212.3">1</text>
<text x="104.8" y="212.3">2</text>
<text x="172.3" y="212.3">3</text>
<text x="239.5" y="212.3">4</text>
</g>
<g font-size="2.5" fill="#800000">
<text x="41.9" y="23.7">+3V3</text>
<text x="124.1" y="23.7">+3V3</text>
<text x="132.6" y="23.7">+3V3</text>
<text x="141.7" y="40.8">SDA</text>
<text x="42" y="46.4">GND</text>
<text x="64.6" y="43.6">+3V3</text>
<text x="110.5" y="42.2">SDA</text>
<text x="111" y="45">SCL</text>
<text x="142.1" y="43.6">SCL</text>
<text x="203.5" y="57.8">+3V3</text>
<text x="49.7" y="64.9">~GPS_RST</text>
<text x="51.3" y="62.1">IMU_INT</text>
<text x="64.6" y="72">pMiso</text>
<text x="64.6" y="69.1">pMosi</text>
<text x="246" y="72">+3V3</text>
<text x="64.6" y="74.8">pSCK</text>
<text x="64.6" y="77.6">SysCLK</text>
<text x="208.4" y="74.8">pMiso</text>
<text x="52.2" y="81.9">Bike_EN</text>
<text x="208.5" y="80.5">pSCK</text>
<text x="242.4" y="80.5">pMosi</text>
<text x="51.9" y="87.5">LCD_EN</text>
<text x="207.7" y="86.1">~Reset</text>
<text x="44.1" y="93.2">EXT_BUTTON1</text>
<text x="56.3" y="90.4">1PPS</text>
<text x="246.1" y="94.7">GND</text>
<text x="43.9" y="96.1">EXT_BUTTON2</text>
<text x="64.6" y="100.3">SCL</text>
<text x="64.6" y="97.5">SDA</text>
<text x="64.6" y="103.2">~Reset</text>
<text x="58.2" y="113.1">RX</text>
<text x="58.3" y="110.2">TX</text>
<text x="53.2" y="118.7">ALERT1</text>
<text x="183.6" y="117.3">+3V3</text>
<text x="234.7" y="114.5">+3V3</text>
<text x="53.2" y="121.6">ALERT2</text>
<text x="53.2" y="124.4">ALERT3</text>
<text x="248.9" y="120.2">+3V3</text>
<text x="50.4" y="130.1">BUTTON2</text>
<text x="50.4" y="127.3">BUTTON1</text>
<text x="231.5" y="128.7">SysCLK</text>
<text x="249" y="140">GND</text>
<text x="38.8" y="144.3">Light_Sens</text>
<text x="61.7" y="145.7">+3V3</text>
<text x="234.8" y="151.4">GND</text>
<text x="144.1" y="168.4">GND</text>
</g>
<g font-size="2.5" fill="#000080">
<text x="54.3" y="32">C1</text>
<text x="54.3" y="34.8">4.7uF</text>
<text x="65.7" y="32">C2</text>
<text x="65.7" y="34.8">0.1UF</text>
<text x="78.4" y="32">C3</text>
<text x="78.4" y="34.8">0.1UF</text>
<text x="127.9" y="30.6">R6</text>
<text x="127.9" y="33.4">10k</text>
<text x="136.4" y="30.6">R7</text>
<text x="136.4" y="33.4">10k</text>
<text x="68.4" y="50.4">R30</text>
<text x="68.4" y="53.3">10k</text>
<text x="78.7" y="57.8">U1</text>
<text x="207.3" y="64.6">R27</text>
<text x="192.2" y="69.1">J1A</text>
<text x="207.3" y="67.4">10k</text>
<text x="226.2" y="69.1">J1B</text>
<text x="194.9" y="74.3">1</text>
<text x="228.7" y="74.3">2</text>
<text x="194.8" y="79.9">3</text>
<text x="228.7" y="79.9">4</text>
<text x="194.7" y="85.6">5</text>
<text x="228.7" y="85.6">6</text>
<text x="192.2" y="97.5">SBH11-NBPC-D03-ST-BK</text>
<text x="226.2" y="97.5">SBH11-NBPC-D03-ST-BK</text>
<text x="197.8" y="120.2">Y1</text>
<text x="246" y="128.7">C8</text>
<text x="246" y="131.5">10nF</text>
<text x="197.8" y="140">CB3LV-3C-7M372800</text>
<text x="152.1" y="151.1">C33</text>
<text x="152.1" y="153.9">0.1UF</text>
<text x="78.7" y="157">ATMEGA328PB-AU</text>
</g>
<g font-size="2.1" fill="#000080">
<text x="126.2" y="34.8" transform="rotate(-90 126.2 34.8)">1206</text>
<text x="134.7" y="34.8" transform="rotate(-90 134.7 34.8)">1206</text>
<text x="66.6" y="54.7" transform="rotate(-90 66.6 54.7)">1206</text>
<text x="205.6" y="68.8" transform="rotate(-90 205.6 68.8)">1206</text>
</g>
</svg>
